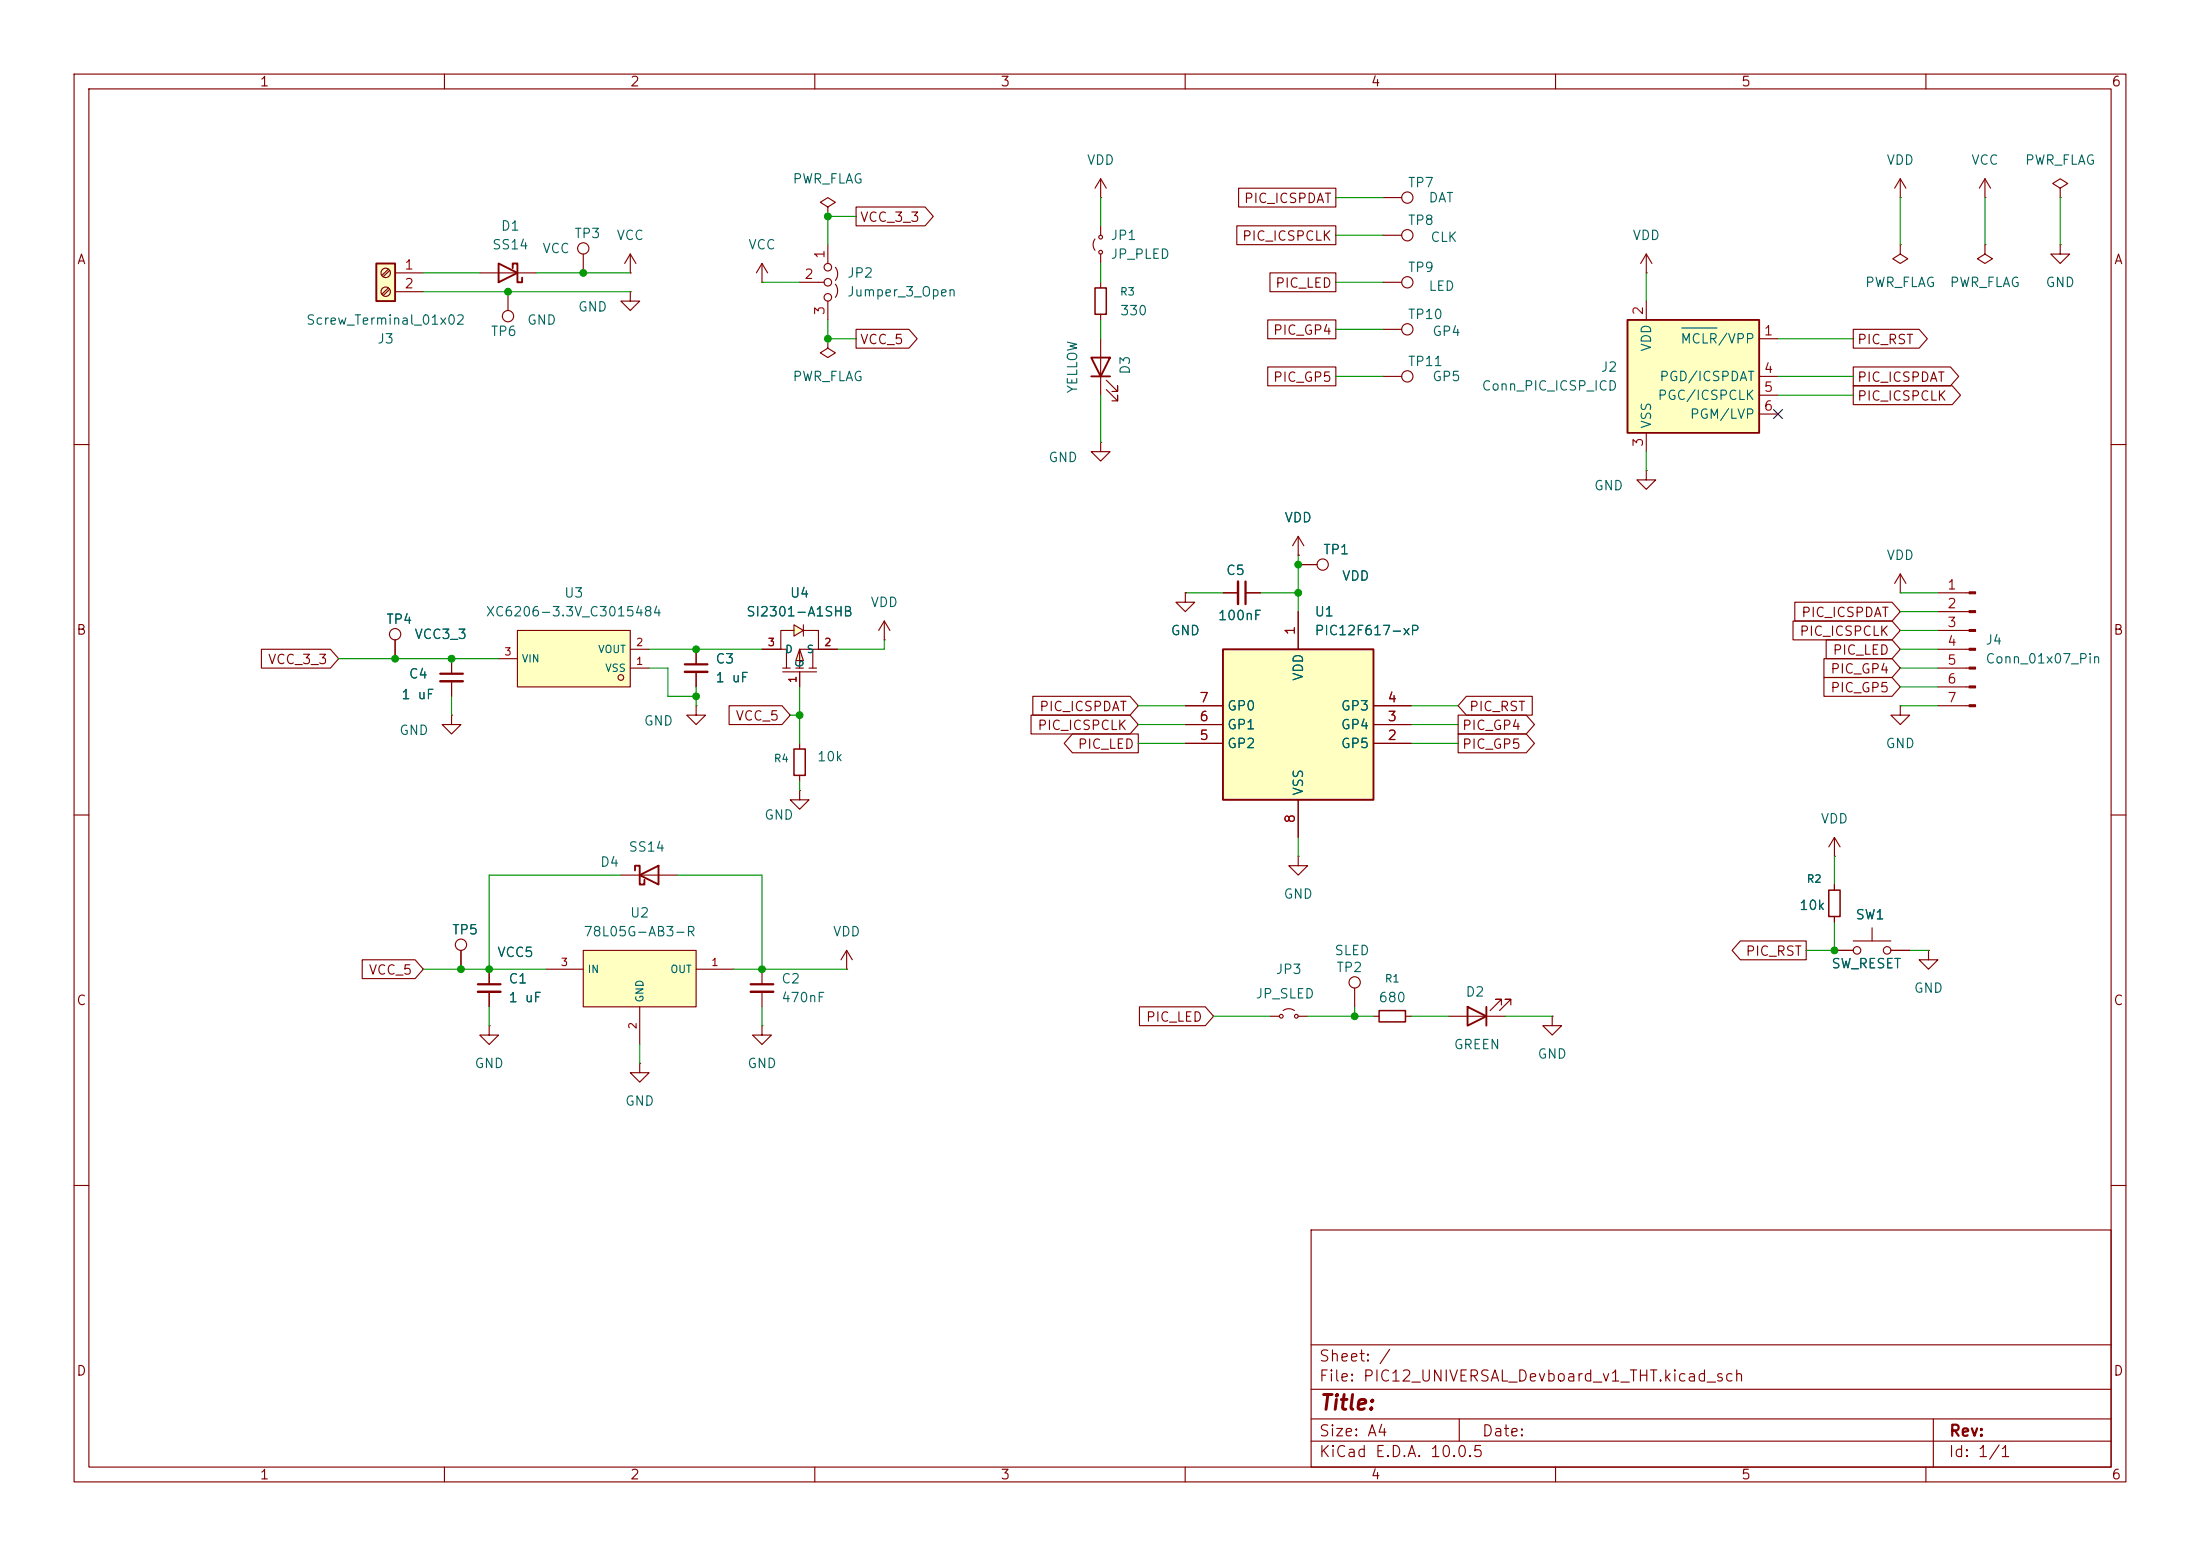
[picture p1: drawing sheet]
<svg xmlns="http://www.w3.org/2000/svg" width="297mm" height="210mm" viewBox="0 0 297 210" stroke-linecap="round" stroke-linejoin="round" font-family="sans-serif">
<g fill="none" stroke="#840000" stroke-width=".15">
<path d="M10 10h277v190h-277zM12 12h273v186h-273zM60 10v2M110 10v2M160 10v2M210 10v2M260 10v2M186.7 38.1h2.5M186.7 31.8h2.5M186.7 26.7h2.5M268 33v1.3l1 .6-1 .7-1-.7 1-.6M268 33h.1"/>
<path d="M268 26.7h.1M268 24.1l-.8 1.3M268 24.1l.7 1.3M268 24.1v2.6M278.1 25.4l1-.6-1-.7-1 .7 1 .6v1.3M278.1 26.7h.1M278.1 33v1.3h1.3l-1.3 1.3-1.2-1.3h1.2M278.1 33h.1M186.7 44.5h2.5M186.7 50.8h2.5M10 60h2M256.5 77.5l-.7 1.2"/>
<path d="M256.5 77.5l.8 1.2M256.5 77.5v2.5M285 60h2M256.5 80h.1M256.5 95.3v1.2h1.3l-1.3 1.3-1.2-1.3h1.2M256.5 95.3h.1M10 110h2M175.3 115.6v1.2h1.2l-1.2 1.3-1.3-1.3h1.3M175.3 115.6h.1M247.6 115.6h.1M247.6 113v2.6M247.6 119.4v.7"/>
<path d="M247.6 113l-.7 1.3M247.6 113l.8 1.3M285 110h2M171.4 137.2h1.3M173.2 136.4l.4-.2 .4-.1 .8 .3M175.3 137.2h1.2M247.6 123.7v.8M10 160h2M177 166h108v32h-108zM285 160h2M60 198v2M110 198v2"/>
<path d="M160 198v2M177 194.5h108M177 191.5h108M177 187.5h108M177 181.5h108M197 191.5v3M210 198v2M260 198v2M261 191.5v6.5"/>
<circle cx="190" cy="26.7" r=".76"/>
<circle cx="190" cy="31.7" r=".76"/>
<circle cx="190" cy="38.1" r=".76"/>
<circle cx="190" cy="50.8" r=".76"/>
<circle cx="190" cy="44.4" r=".76"/>
<circle cx="173" cy="137.2" r=".25"/>
<circle cx="175" cy="137.2" r=".25"/>
</g>
<path d="M246.9 120.1h1.5v3.6h-1.5z" fill="none" stroke="#840000" stroke-width=".2"/>
<path d="M165.1 87.6h20.3v20.4h-20.3z" fill="#ffffc2"/>
<path d="M165.1 87.6h20.3v20.4h-20.3z" fill="none" stroke="#840000" stroke-width=".25"/>
<g fill="none" stroke="#840000" stroke-width=".15">
<path d="M222.2 36.8h.1M222.2 34.3l-.7 1.3M222.2 34.3l.8 1.3M222.2 34.3v2.5M256.5 26.7h.1M256.5 24.1l-.7 1.3M256.5 24.1l.8 1.3M256.5 24.1v2.6M222.2 63.5v1.3h1.3l-1.3 1.2-1.2-1.2h1.2M222.2 63.5h.1M160 97.8h5.1M160 95.3h5.1"/>
<path d="M175.3 82.6v5M185.4 97.8h5.1M185.4 95.3h5.1M160 100.3h5.1M175.3 108v5M185.4 100.3h5.1M102.9 130.8v2M102.9 133.9v2"/>
</g>
<path d="M101.3 132.8h3.1" fill="none" stroke="#840000" stroke-width=".3"/>
<path d="M101.3 133.9h3.1" fill="none" stroke="#840000" stroke-width=".33"/>
<path d="M78.7 128.3h15.3v7.6h-15.3z" fill="#ffffc2"/>
<g fill="none" stroke="#840000" stroke-width=".15">
<path d="M61 96.5v1.3h1.2l-1.2 1.3-1.3-1.3h1.3M61 96.5h.1M83.8 118.1h7.6M62.2 128.3v2.5M66 138.4v1.3h1.3l-1.3 1.3-1.2-1.3h1.2M66 138.4h.1M66 130.8v2M66 133.9v2M73.7 130.8h5M78.7 128.3h15.3v7.6h-15.3zM86.4 135.9v5.1M94 130.8h5.1"/>
<path d="M102.9 138.4v1.3h1.2l-1.2 1.3-1.3-1.3h1.3M102.9 138.4h.1M114.3 130.8h.1M114.3 128.3l-.8 1.2M114.3 128.3l.8 1.2M114.3 128.3v2.5M86.4 143.5v1.3h1.2l-1.2 1.3-1.3-1.3h1.3M86.4 143.5h.1"/>
<circle cx="62.2" cy="127.5" r=".76"/>
</g>
<path d="M85.7 117.5v-.7h.7v2.6h.6v-.7M86.4 118.1l2.5-1.3v2.6z" fill="none" stroke="#840000" stroke-width=".25"/>
<path d="M64.5 132.8h3.1" fill="none" stroke="#840000" stroke-width=".3"/>
<path d="M64.5 133.9h3.1" fill="none" stroke="#840000" stroke-width=".33"/>
<path d="M219.7 43.2h17.8v15.2h-17.8z" fill="#ffffc2"/>
<path d="M219.7 43.2h17.8v15.2h-17.8zM198.1 135.9l2.6 1.3-2.6 1.2zM200.7 135.9v2.5" fill="none" stroke="#840000" stroke-width=".25"/>
<g fill="none" stroke="#840000" stroke-width=".15">
<path d="M68.6 39.4v2.5M78.7 34.3v2.5M85.1 36.8h.1M85.1 39.4v1.2h1.3l-1.3 1.3-1.3-1.3h1.3M85.1 39.4h.1M85.1 34.3l-.8 1.3M85.1 34.3l.8 1.3M85.1 34.3v2.5M102.9 38.1h.1M102.9 35.6l-.8 1.2M102.9 35.6l.7 1.2M102.9 35.6v2.5"/>
<path d="M147.8 32.3l-.2 .7v.4l.2 .4M148.6 30.5v1.3M148.6 34.3v1.3M148.6 38.1v.8M148.6 42.4v.8M222.2 40.6v2.6M222.2 58.4v2.6M237.5 45.7h2.5M237.5 50.8h2.5M237.5 53.3h2.5M237.5 55.9h2.5M94 95.3v1.2h1.2l-1.2 1.3-1.3-1.3h1.3"/>
<path d="M94 95.3h.1M94 87.6v2.1M94 90.7v2M261.6 80h4.2M261.6 82.6h4.2M261.6 85.1h4.2M261.6 87.6h4.2M261.6 90.2h4.2M261.6 92.7h4.2M261.6 95.3h4.2M107.9 106.7v1.3h1.3l-1.3 1.2-1.2-1.2h1.2M107.9 106.7h.1"/>
<path d="M107.9 100.3v.8M107.9 104.6v.8M195.6 137.2h7.6M202.7 135.6v-.7h-.8h.8l-1.5 1.5M204 135.6v-.7h-.8h.8l-1.6 1.5M209.5 137.2v1.2h1.3l-1.3 1.3-1.2-1.3h1.2M209.5 137.2h.1M247.6 128.3h2.6M250.2 127h5.1M252.7 125.2v1.8M255.3 128.3h2.5M260.3 128.3v1.2h1.3l-1.3 1.3-1.2-1.3h1.2"/>
<path d="M260.3 128.3h.1"/>
<circle cx="78.7" cy="33.5" r=".76"/>
<circle cx="148.6" cy="34" r=".25"/>
<circle cx="148.6" cy="32" r=".25"/>
<circle cx="68.6" cy="42.7" r=".76"/>
<circle cx="250.7" cy="128.3" r=".51"/>
<circle cx="254.8" cy="128.3" r=".51"/>
</g>
<path d="M227 44.3h4.8" fill="none" stroke="#006464" stroke-width=".15"/>
<path d="M147.8 38.9h1.6v3.5h-1.6zM107.2 101.1h1.5v3.5h-1.5z" fill="none" stroke="#840000" stroke-width=".2"/>
<g fill="#840000" stroke="#840000" stroke-width=".15">
<path d="M265.8 79.9h.9v.2h-.9z"/>
<path d="M265.8 82.4h.9v.3h-.9z"/>
<path d="M265.8 85h.9v.2h-.9z"/>
<path d="M265.8 87.5h.9v.3h-.9z"/>
<path d="M265.8 90h.9v.3h-.9z"/>
<path d="M265.8 92.6h.9v.2h-.9z"/>
<path d="M265.8 95.1h.9v.3h-.9z"/>
</g>
<path d="M92.5 89.7h3" fill="none" stroke="#840000" stroke-width=".3"/>
<path d="M92.5 90.7h3" fill="none" stroke="#840000" stroke-width=".33"/>
<g fill="#ffffc2">
<path d="M107.9 87.6l.6 1.6h-1.1z"/>
<path d="M107.2 84.3l1.3 .8-1.3 .8z"/>
</g>
<g fill="none" stroke="#840000" stroke-width=".15">
<path d="M111.8 45.7v1.3l1 .6-1 .7-1.1-.7 1.1-.6M111.8 45.7h.1M148.6 59.7v1.3h1.3l-1.3 1.2-1.3-1.2h1.3M148.6 59.7h.1M148.6 45.7v7.6M149.4 52.6l1.5 1.5v-.8v.8h-.8M149.4 51.3l1.5 1.5v-.7v.7h-.8M175.3 74.9h.1M175.3 72.4l-.8 1.3M175.3 72.4l.7 1.3M175.3 72.4v2.5M53.3 86.4v2.5"/>
<path d="M61 88.9v2M61 91.9v2.1M102.9 87.6h2.5M105.7 90.7h4.5M105.7 90.2h1M107.2 85.1h-1.8v2.5h.8v2.6M107.2 84.3l1.3 .8-1.3 .8zM107.4 90.2h1.1M107.9 87.6l.6 1.6h-1.1zM107.9 90.7v2M108.5 85.1h2v2.5M108.5 84.3v1.6"/>
<path d="M109.2 90.2h1M109.7 87.6v2.6M110.5 87.6h-2.6v2.6M110.5 87.6h2.5M119.4 86.4h.1M119.4 83.8l-.8 1.3M119.4 83.8l.7 1.3M119.4 83.8v2.6M185.4 137.2h.8M189.7 137.2h.8"/>
<circle cx="53.3" cy="85.6" r=".76"/>
</g>
<path d="M186.2 136.4h3.5v1.5h-3.5z" fill="none" stroke="#840000" stroke-width=".2"/>
<path d="M147.3 48.3h2.6l-1.3 2.5zM147.3 50.8h2.6" fill="none" stroke="#840000" stroke-width=".25"/>
<path d="M59.4 90.9h3.1" fill="none" stroke="#840000" stroke-width=".3"/>
<path d="M59.4 91.9h3.1" fill="none" stroke="#840000" stroke-width=".33"/>
<path d="M50.8 35.6h2.5v5h-2.5z" fill="#ffffc2"/>
<path d="M50.8 35.6h2.5v5h-2.5z" fill="none" stroke="#840000" stroke-width=".25"/>
<g fill="none" stroke="#840000" stroke-width=".15">
<path d="M52.4 36.3l-.8 .9M52.4 38.9l-.8 .8M52.6 36.5l-.9 .8M52.6 39l-.9 .9M53.3 36.8h3.8M53.3 39.4h3.8M107.9 38.1h3.4M111.8 27.9l1-.6-1-.6-1.1 .6 1.1 .6v1.3M111.8 29.2h.1M111.8 33v2.6M112.8 36.1a1.44 1.44 0 0 1 0 1.7M112.8 38.4a1.44 1.44 0 0 1 0 1.7"/>
<path d="M256.5 33v1.3l1.1 .6-1.1 .7-1-.7 1-.6M256.5 33h.1M111.8 40.6v2.6M175.3 76.2h2.5M160 80v1.3h1.3l-1.3 1.3-1.3-1.3h1.3M160 80h.1M165.1 80h2M168.1 80h2.1M182.9 133.4v2.5"/>
<circle cx="52.1" cy="39.4" r=".63"/>
<circle cx="52.1" cy="36.8" r=".63"/>
<circle cx="111.8" cy="38.1" r=".51"/>
<circle cx="111.8" cy="36.1" r=".51"/>
<circle cx="111.8" cy="40.1" r=".51"/>
<circle cx="178.6" cy="76.2" r=".76"/>
<circle cx="182.9" cy="132.6" r=".76"/>
</g>
<path d="M168.1 78.5v3" fill="none" stroke="#840000" stroke-width=".3"/>
<path d="M167.1 78.5v3" fill="none" stroke="#840000" stroke-width=".33"/>
<path d="M69.8 85.1h15.3v7.6h-15.3z" fill="#ffffc2"/>
<circle cx="83.8" cy="91.4" r=".38" fill="#ffffc2" stroke="#ffffc2" stroke-width=".14"/>
<g fill="none" stroke="#840000" stroke-width=".15">
<path d="M64.8 36.8h7.6M115.6 27.9h9.3l1.1 1.3-1.1 1.3h-9.3zM148.6 26.7h.1M148.6 24.1l-.8 1.3M148.6 24.1l.8 1.3M148.6 24.1v2.6M167 30.5h13.3v2.5h-13.3zM167.2 25.4h13.1v2.5h-13.1zM171.4 36.8h8.9v2.6h-8.9zM115.6 44.4h7.1l1.1 1.3-1.1 1.3h-7.1zM171.1 43.2h9.2v2.5h-9.2zM171.1 49.5h9.2v2.6h-9.2z"/>
<path d="M250.2 49.5h13.1l1.1 1.3-1.1 1.3h-13.1zM250.2 52.1h13.4l1.1 1.2-1.1 1.3h-13.4zM250.2 44.4h8.9l1.1 1.3-1.1 1.3h-8.9zM175.3 74.9h.1M175.3 76.2h2.5M35.3 87.6h9.3l1.1 1.3-1.1 1.3h-9.3zM53.3 86.4v2.5M61 88.9v2M61 91.9v2.1M67.3 88.9h2.5M69.8 85.1h15.3v7.6h-15.3zM85.1 90.2h2.5"/>
<path d="M85.1 87.6h2.5M94 87.6v2.1M94 90.7v2M98.4 95.2h7.2l1.1 1.3-1.1 1.3h-7.2zM102.9 87.6h2.5M107.9 90.7v2M110.5 87.6h2.5M139.2 96.5h13.4l1.1 1.3-1.1 1.3h-13.4zM139.4 94h13.2l1.1 1.3-1.1 1.2h-13.2zM144.8 99.1h8.9v2.5h-8.9l-1.1-1.3zM160 80h.1M160 97.8h5.1"/>
<path d="M160 95.3h5.1M165.1 80h2M168.1 80h2.1M175.3 82.6v5M185.4 97.8h5.1M185.4 95.3h5.1M196.8 99.1h9.2l1.2 1.2-1.2 1.3h-9.2zM196.8 96.5h9.2l1.2 1.3-1.2 1.3h-9.2zM198 94h8.9v2.5h-8.9l-1.2-1.2zM242.1 83.8h13.3l1.1 1.3-1.1 1.3h-13.3zM242.3 81.3h13.1l1.1 1.3-1.1 1.2h-13.1zM246.2 88.9h9.2l1.1 1.3-1.1 1.2h-9.2z"/>
<path d="M246.2 91.4h9.2l1.1 1.3-1.1 1.3h-9.2zM246.5 86.4h8.9l1.1 1.2-1.1 1.3h-8.9zM160 100.3h5.1M175.3 108v5M185.4 100.3h5.1M247.6 119.4v.7M48.9 129.5h7.1l1.1 1.3-1.1 1.3h-7.1zM62.2 128.3v2.5M66 130.8v2M66 133.9v2M153.8 135.9h8.9l1.1 1.3-1.1 1.2h-8.9zM234.9 127h8.9v2.5h-8.9l-1.1-1.2z"/>
<path d="M247.6 123.7v.8M247.6 128.3h2.6M255.3 128.3h2.5"/>
<circle cx="83.8" cy="91.4" r=".38"/>
</g>
<path d="M67.3 35.6l2.5 1.2-2.5 1.3zM69.2 36.2v-.6h.6v2.5h.7v-.6" fill="none" stroke="#840000" stroke-width=".25"/>
<g fill="none" stroke="#009600" stroke-width=".15">
<path d="M57.1 39.4h28M57.1 36.8h7.7M72.4 36.8h12.7M102.9 38.1h5M115.6 29.2h-3.8v3.8M148.6 26.7v3.8M148.6 35.6v2.5M180.3 31.8h6.4M180.3 38.1h6.4M180.3 26.7h6.4M222.2 36.8v3.8M256.5 26.7v6.3"/>
<path d="M268 26.7v6.3M278.1 26.7v6.3M111.8 43.2v2.5h3.8M148.6 43.2v2.5M148.6 53.3v6.4M180.3 50.8h6.4M180.3 44.5h6.4M240 45.7h10.2M240 53.3h10.2M240 50.8h10.2M175.3 74.9v7.7M222.2 61v2.5"/>
<path d="M45.7 88.9h21.6M61 94v2.5M87.6 87.6h15.3M87.6 90.2h2.6v3.8h3.8M94 92.7v2.6M106.7 96.5h1.2M107.9 92.7v7.6M119.4 86.4v1.2h-6.4M153.7 95.3h6.3M153.7 97.8h6.3M160 80h5.1M170.2 80h5.1"/>
<path d="M190.5 95.3h6.3M190.5 97.8h6.3M256.5 80h5.1M256.5 95.3h5.1M256.5 87.6h5.1M256.5 90.2h5.1M256.5 92.7h5.1M256.5 85.1h5.1M256.5 82.6h5.1M83.8 118.1h-17.8v12.7M91.4 118.1h11.5v12.7M107.9 105.4v1.3"/>
<path d="M153.7 100.3h6.3M175.3 113v2.6M190.5 100.3h6.3M247.6 115.6v3.8M57.1 130.8h16.6M66 135.9v2.5M99.1 130.8h15.2M102.9 135.9v2.5M163.8 137.2h7.6M176.5 137.2h8.9M182.9 135.9v1.3M190.5 137.2h5.1"/>
<path d="M203.2 137.2h6.3M247.6 124.5v3.8h-3.8M257.8 128.3h2.5M86.4 141v2.5"/>
</g>
<path d="M239.4 55.3l1.2 1.2M240.6 55.3l-1.2 1.2" fill="none" stroke="#000084" stroke-width=".15"/>
<g fill="#009600" stroke="#009600" stroke-width=".14">
<circle cx="61" cy="88.9" r=".46"/>
<circle cx="53.3" cy="88.9" r=".46"/>
<circle cx="94" cy="87.6" r=".46"/>
<circle cx="78.7" cy="36.8" r=".46"/>
<circle cx="94" cy="94" r=".46"/>
<circle cx="68.6" cy="39.4" r=".46"/>
<circle cx="175.3" cy="76.2" r=".46"/>
<circle cx="182.9" cy="137.2" r=".46"/>
<circle cx="175.3" cy="80" r=".46"/>
<circle cx="247.6" cy="128.3" r=".46"/>
<circle cx="62.2" cy="130.8" r=".46"/>
<circle cx="66" cy="130.8" r=".46"/>
<circle cx="102.9" cy="130.8" r=".46"/>
<circle cx="107.9" cy="96.5" r=".46"/>
<circle cx="111.8" cy="29.2" r=".46"/>
<circle cx="111.8" cy="45.7" r=".46"/>
</g>
<text font-size="2" fill="#840000" x="178" y="190.8">Title:</text>
<g font-size="1.5" fill="#840000">
<text x="178" y="184.1">Sheet: /</text>
<text x="178" y="186.8">File: PIC12_UNIVERSAL_Devboard_v1_THT.kicad_sch</text>
<text x="178" y="197">KiCad E.D.A. 10.0.5</text>
<text x="178" y="194.2">Size: A4</text>
<text x="200" y="194.2">Date:</text>
<text x="263" y="197">Id: 1/1</text>
<text x="263" y="194.2">Rev:</text>
</g>
<g font-size="1.3" fill="#840000">
<text x="35" y="12">1</text>
<text x="85" y="12">2</text>
<text x="135" y="12">3</text>
<text x="185" y="12">4</text>
<text x="235" y="12">5</text>
<text x="285" y="12">6</text>
<text x="167.8" y="27.7">PIC_ICSPDAT</text>
<text x="10.3" y="36">A</text>
<text x="116" y="30.3">VCC_3_3</text>
<text x="167.6" y="32.8">PIC_ICSPCLK</text>
<text x="285.3" y="36">A</text>
<text x="172.1" y="39.2">PIC_LED</text>
<text x="116" y="46.8">VCC_5</text>
<text x="171.8" y="45.5">PIC_GP4</text>
<text x="250.6" y="46.8">PIC_RST</text>
<text x="171.8" y="51.9">PIC_GP5</text>
<text x="250.6" y="51.9">PIC_ICSPDAT</text>
<text x="250.6" y="54.4">PIC_ICSPCLK</text>
<text x="243.1" y="83.6">PIC_ICSPDAT</text>
<text x="10.2" y="86">B</text>
<text x="36.1" y="90">VCC_3_3</text>
<text x="242.8" y="86.1">PIC_ICSPCLK</text>
<text x="247.3" y="88.7">PIC_LED</text>
<text x="285.2" y="86">B</text>
<text x="247" y="91.2">PIC_GP4</text>
<text x="247" y="93.8">PIC_GP5</text>
<text x="99.2" y="97.6">VCC_5</text>
<text x="140" y="98.8">PIC_ICSPCLK</text>
<text x="140.2" y="96.3">PIC_ICSPDAT</text>
<text x="145.4" y="101.4">PIC_LED</text>
<text x="197.3" y="101.4">PIC_GP5</text>
<text x="197.3" y="98.8">PIC_GP4</text>
<text x="198.3" y="96.3">PIC_RST</text>
<text x="49.7" y="131.9">VCC_5</text>
<text x="235.6" y="129.3">PIC_RST</text>
<text x="10.2" y="136">C</text>
<text x="285.2" y="136">C</text>
<text x="154.6" y="138.2">PIC_LED</text>
<text x="10.2" y="186">D</text>
<text x="285.2" y="186">D</text>
<text x="35" y="200">1</text>
<text x="85" y="200">2</text>
<text x="135" y="200">3</text>
<text x="185" y="200">4</text>
<text x="235" y="200">5</text>
<text x="285" y="200">6</text>
</g>
<g font-size="1.3" fill="#006464">
<text x="146.6" y="22.6">VDD</text>
<text x="254.6" y="22.6">VDD</text>
<text x="266" y="22.6">VCC</text>
<text x="273.3" y="22.6">PWR_FLAG</text>
<text x="106.9" y="25.1">PWR_FLAG</text>
<text x="190" y="25.6">TP7</text>
<text x="192.8" y="27.6">DAT</text>
<text x="66.4" y="34">SS14</text>
<text x="67.5" y="31.4">D1</text>
<text x="73.1" y="34.5">VCC</text>
<text x="77.5" y="32.5">TP3</text>
<text x="83.1" y="32.7">VCC</text>
<text x="100.9" y="34">VCC</text>
<text x="149.8" y="32.7">JP1</text>
<text x="149.8" y="35.3">JP_PLED</text>
<text x="190" y="30.7">TP8</text>
<text x="193" y="33">CLK</text>
<text x="220.3" y="32.7">VDD</text>
<text x="114.3" y="37.8">JP2</text>
<text x="114.3" y="40.3">Jumper_3_Open</text>
<text x="190" y="37">TP9</text>
<text x="192.8" y="39.6">LED</text>
<text x="251.7" y="39.1">PWR_FLAG</text>
<text x="263.1" y="39.1">PWR_FLAG</text>
<text x="276.1" y="39.1">GND</text>
<text x="41.2" y="44.1">Screw_Terminal_01x02</text>
<text x="50.9" y="46.7">J3</text>
<text x="66.2" y="45.7">TP6</text>
<text x="71.1" y="44.1">GND</text>
<text x="77.9" y="42.4">GND</text>
<text x="151.1" y="42.9">330</text>
<text x="190" y="43.4">TP10</text>
<text x="193.3" y="45.7">GP4</text>
<text x="223.2" y="47.5" transform="rotate(-90 223.2 47.5)">VDD</text>
<text x="226.8" y="46.7">MCLR/VPP</text>
<text x="106.9" y="51.8">PWR_FLAG</text>
<text x="145.7" y="53.2" transform="rotate(-90 145.7 53.2)">YELLOW</text>
<text x="152.9" y="50.6" transform="rotate(-90 152.9 50.6)">D3</text>
<text x="190" y="49.7">TP11</text>
<text x="193.3" y="51.8">GP5</text>
<text x="199.9" y="53">Conn_PIC_ICSP_ICD</text>
<text x="216" y="50.5">J2</text>
<text x="223.9" y="51.8">PGD/ICSPDAT</text>
<text x="223.2" y="57.9" transform="rotate(-90 223.2 57.9)">VSS</text>
<text x="223.7" y="54.3">PGC/ICSPCLK</text>
<text x="228" y="56.8">PGM/LVP</text>
<text x="141.4" y="62.7">GND</text>
<text x="173.3" y="70.8">VDD</text>
<text x="215.1" y="66.5">GND</text>
<text x="165.4" y="77.9">C5</text>
<text x="178.5" y="75.1">TP1</text>
<text x="254.6" y="75.9">VDD</text>
<text x="65.5" y="83.5">XC6206-3.3V_C3015484</text>
<text x="76.1" y="81">U3</text>
<text x="100.7" y="83.5">SI2301-A1SHB</text>
<text x="106.6" y="81">U4</text>
<text x="117.4" y="82.2">VDD</text>
<text x="177.4" y="83.5">U1</text>
<text x="181.1" y="78.7">VDD</text>
<text x="52.1" y="84.5">TP4</text>
<text x="55.9" y="86.6">VCC3_3</text>
<text x="96.5" y="89.9">C3</text>
<text x="158" y="86.1">GND</text>
<text x="164.3" y="84">100nF</text>
<text x="177.4" y="86.1">PIC12F617-xP</text>
<text x="268" y="87.3">J4</text>
<text x="268" y="89.9">Conn_01x07_Pin</text>
<text x="54.1" y="94.7">1 uF</text>
<text x="55.1" y="91.9">C4</text>
<text x="96.5" y="92.4">1 uF</text>
<text x="176.2" y="92" transform="rotate(-90 176.2 92)">VDD</text>
<text x="53.8" y="99.5">GND</text>
<text x="86.8" y="98.2">GND</text>
<text x="165.6" y="101.3">GP2</text>
<text x="165.6" y="98.8">GP1</text>
<text x="165.6" y="96.2">GP0</text>
<text x="180.9" y="101.3">GP5</text>
<text x="180.9" y="98.8">GP4</text>
<text x="180.9" y="96.2">GP3</text>
<text x="254.5" y="101.3">GND</text>
<text x="110.2" y="103.1">10k</text>
<text x="176.2" y="107.5" transform="rotate(-90 176.2 107.5)">VSS</text>
<text x="103.1" y="110.9">GND</text>
<text x="245.7" y="111.5">VDD</text>
<text x="80.9" y="117.3">D4</text>
<text x="84.8" y="115.3">SS14</text>
<text x="85" y="124.2">U2</text>
<text x="173.2" y="121.6">GND</text>
<text x="242.8" y="123.1">10k</text>
<text x="250.4" y="124.4">SW1</text>
<text x="60.9" y="126.4">TP5</text>
<text x="67" y="129.5">VCC5</text>
<text x="78.7" y="126.7">78L05G-AB3-R</text>
<text x="112.4" y="126.7">VDD</text>
<text x="172.1" y="131.8">JP3</text>
<text x="180.1" y="129.2">SLED</text>
<text x="180.3" y="131.5">TP2</text>
<text x="247.2" y="131">SW_RESET</text>
<text x="68.6" y="133">C1</text>
<text x="68.6" y="135.6">1 uF</text>
<text x="105.4" y="133">C2</text>
<text x="105.4" y="135.6">470nF</text>
<text x="169.4" y="135.1">JP_SLED</text>
<text x="186" y="135.6">680</text>
<text x="197.8" y="134.8">D2</text>
<text x="258.3" y="134.3">GND</text>
<text x="196.2" y="141.9">GREEN</text>
<text x="207.5" y="143.2">GND</text>
<text x="64" y="144.5">GND</text>
<text x="84.3" y="149.6">GND</text>
<text x="100.8" y="144.5">GND</text>
</g>
<g font-size="1.3" fill="#a90000">
<text x="111.6" y="35" transform="rotate(-90 111.6 35)">1</text>
<text x="54.5" y="36.7">1</text>
<text x="54.5" y="39.2">2</text>
<text x="108.5" y="38">2</text>
<text x="111.6" y="42.6" transform="rotate(-90 111.6 42.6)">3</text>
<text x="222.1" y="42.6" transform="rotate(-90 222.1 42.6)">2</text>
<text x="238" y="45.6">1</text>
<text x="238" y="50.7">4</text>
<text x="238" y="53.2">5</text>
<text x="238" y="55.7">6</text>
<text x="222.1" y="60.4" transform="rotate(-90 222.1 60.4)">3</text>
<text x="262.8" y="79.9">1</text>
<text x="262.8" y="82.4">2</text>
<text x="175.1" y="85.8" transform="rotate(-90 175.1 85.8)">1</text>
<text x="262.8" y="85">3</text>
<text x="262.8" y="87.5">4</text>
<text x="161.8" y="95.1">7</text>
<text x="187.2" y="95.1">4</text>
<text x="262.8" y="90">5</text>
<text x="262.8" y="92.6">6</text>
<text x="262.8" y="95.1">7</text>
<text x="161.8" y="100.2">5</text>
<text x="161.8" y="97.7">6</text>
<text x="187.2" y="100.2">2</text>
<text x="187.2" y="97.7">3</text>
<text x="175.1" y="111.2" transform="rotate(-90 175.1 111.2)">8</text>
</g>
<g font-size="1" fill="#006464">
<text x="151.1" y="40.1">R3</text>
<text x="70.4" y="89.7">VIN</text>
<text x="80.7" y="88.4">VOUT</text>
<text x="105.9" y="88.4">D</text>
<text x="108.8" y="88.4">S</text>
<text x="81.6" y="90.9">VSS</text>
<text x="108.7" y="90.2" transform="rotate(-90 108.7 90.2)">G</text>
<text x="104.4" y="103.1">R4</text>
<text x="243.8" y="119.4">R2</text>
<text x="79.2" y="131.6">IN</text>
<text x="90.4" y="131.6">OUT</text>
<text x="87.1" y="135.4" transform="rotate(-90 87.1 135.4)">GND</text>
<text x="186.9" y="132.8">R1</text>
</g>
<g font-size="1" fill="#a90000">
<text x="68" y="88.7">3</text>
<text x="85.8" y="90">1</text>
<text x="85.8" y="87.4">2</text>
<text x="103.6" y="87.4">3</text>
<text x="111.2" y="87.4">2</text>
<text x="107.8" y="92.3" transform="rotate(-90 107.8 92.3)">1</text>
<text x="75.6" y="130.6">3</text>
<text x="95.9" y="130.6">1</text>
<text x="86.2" y="139" transform="rotate(-90 86.2 139)">2</text>
</g>
</svg>
